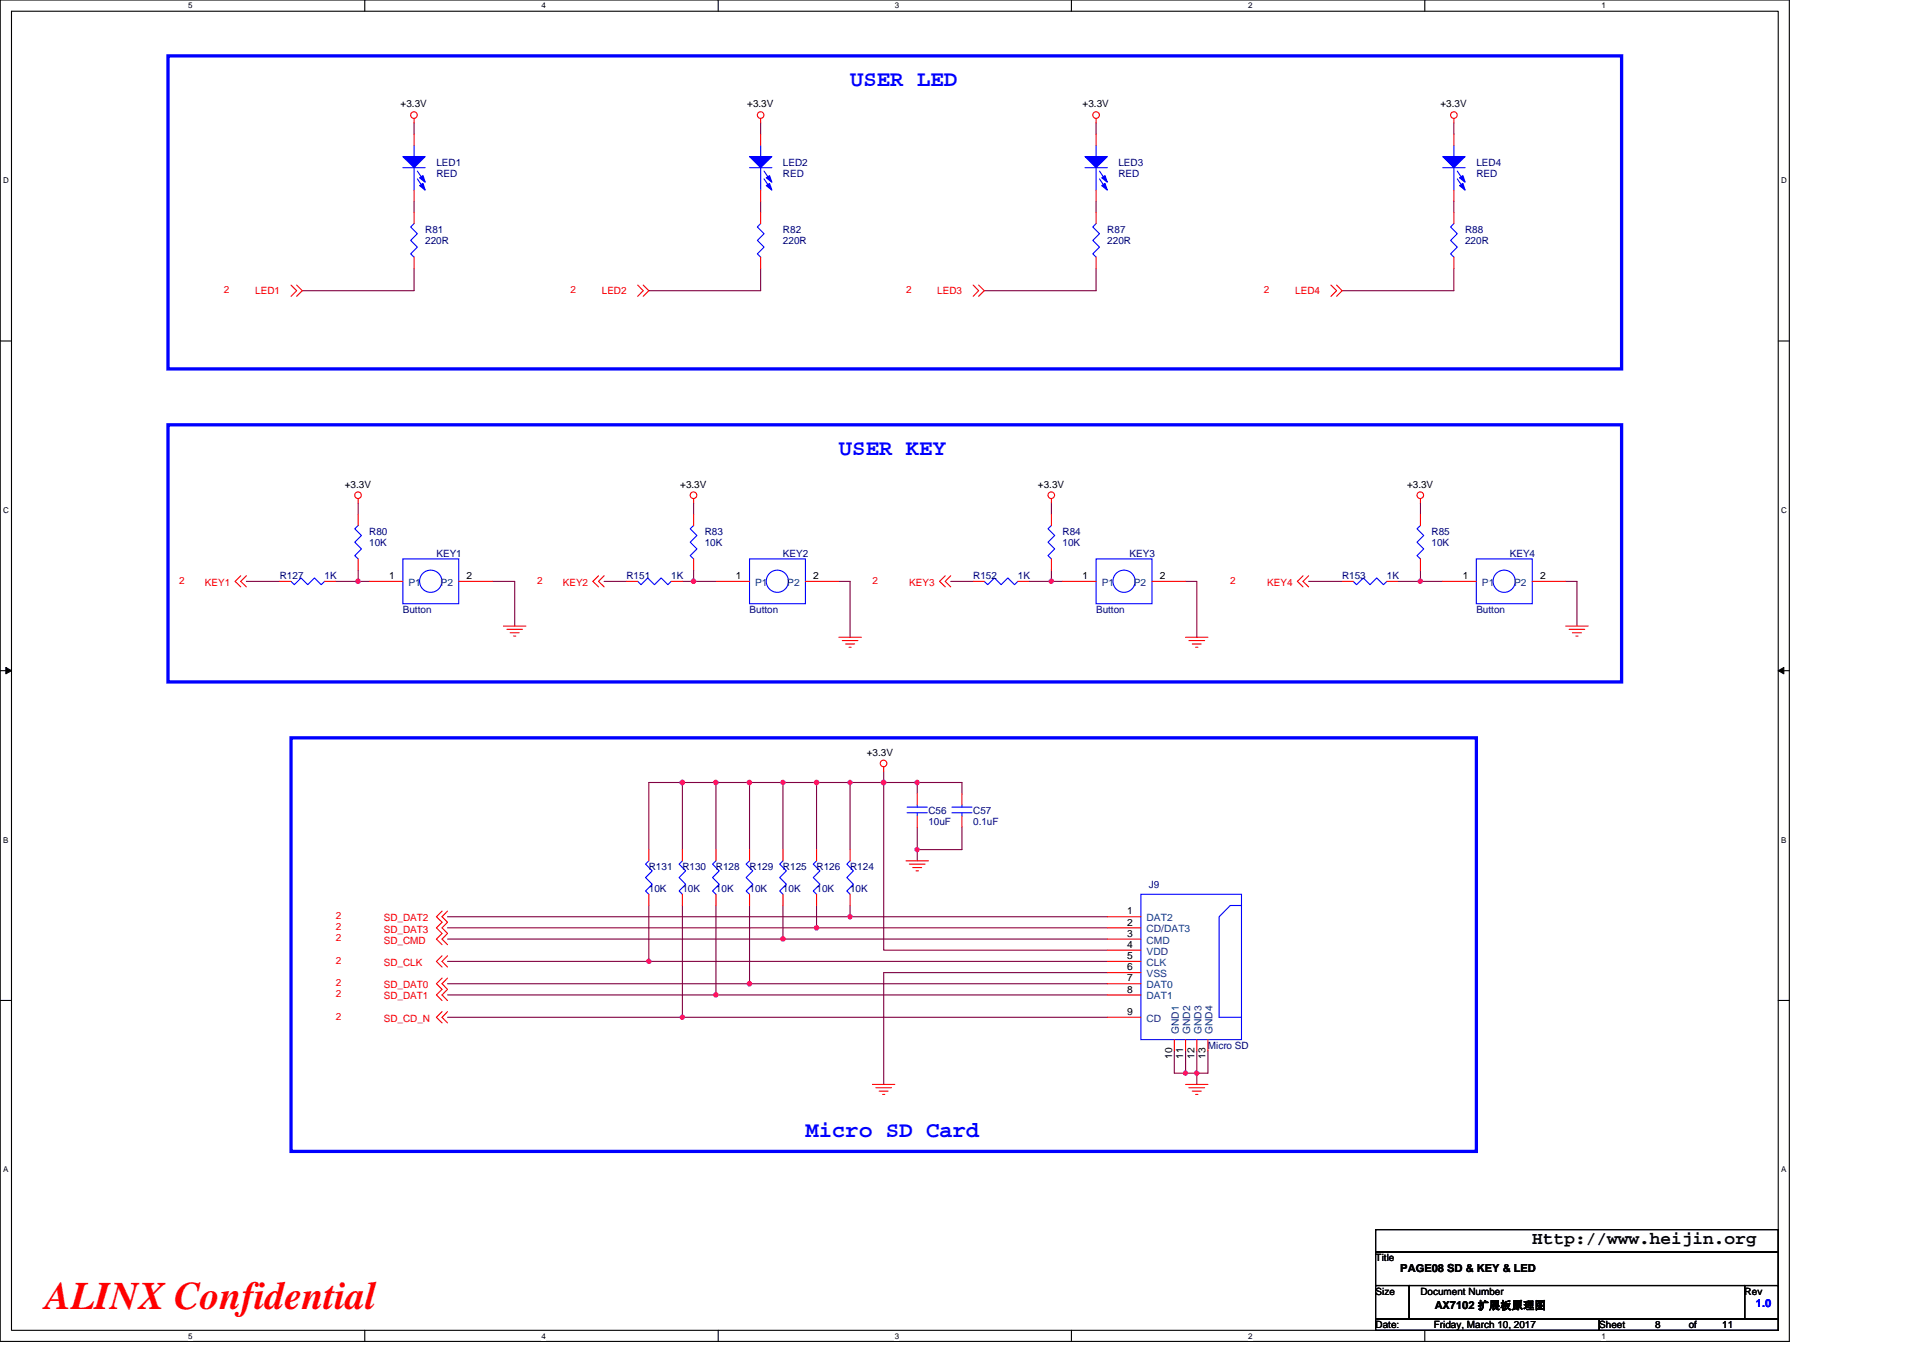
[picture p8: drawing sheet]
<svg xmlns="http://www.w3.org/2000/svg" width="297mm" height="210mm" viewBox="0 0 297 210" stroke-linecap="round" stroke-linejoin="round" font-family="sans-serif">
<path d="M0 0h276.4v207.3h-276.4zM1.8 1.7h272.9v203.8h-272.9z" fill="none" stroke="#000" stroke-width=".17"/>
<g fill="#fff">
<path d="M29.1 .2h.6v1.4h-.6z"/>
<path d="M29.1 205.7h.6v1.4h-.6z"/>
</g>
<path d="M56.3 0v1.7M56.3 205.5v1.8" fill="none" stroke="#000" stroke-width=".17"/>
<g fill="#fff">
<path d="M83.6 .2h.7v1.4h-.7z"/>
<path d="M83.6 205.7h.7v1.4h-.7z"/>
</g>
<path d="M110.9 0v1.7M110.9 205.5v1.8" fill="none" stroke="#000" stroke-width=".17"/>
<g fill="#fff">
<path d="M138.2 .2h.7v1.4h-.7z"/>
<path d="M138.2 205.7h.7v1.4h-.7z"/>
</g>
<path d="M165.5 0v1.7M165.5 205.5v1.8" fill="none" stroke="#000" stroke-width=".17"/>
<g fill="#fff">
<path d="M192.8 .2h.6v1.4h-.6z"/>
<path d="M192.8 205.7h.6v1.4h-.6z"/>
</g>
<path d="M220.1 0v1.7M220.1 205.5v1.8" fill="none" stroke="#000" stroke-width=".17"/>
<g fill="#fff">
<path d="M247.4 .2h.6v1.4h-.6z"/>
<path d="M247.4 205.7h.6v1.4h-.6z"/>
<path d="M.5 27.2h.8v1.4h-.8z"/>
<path d="M275.1 27.2h.9v1.4h-.9z"/>
<path d="M.5 78.1h.8v1.4h-.8z"/>
<path d="M275.1 78.1h.9v1.4h-.9z"/>
</g>
<path d="M0 52.7h1.8M274.7 52.7h1.7" fill="none" stroke="#000" stroke-width=".17"/>
<g fill="#fff">
<path d="M.5 129.1h.8v1.4h-.8z"/>
<path d="M275.1 129.1h.8v1.4h-.8z"/>
</g>
<path d="M0 103.6h1.8M274.7 103.6h1.7" fill="none" stroke="#000" stroke-width=".17"/>
<path d="M.9 103.1l.9 .5-.9 .5zM274.7 103.6l.8-.5v1z" fill="#000" stroke="#000" stroke-width=".15"/>
<g fill="#fff">
<path d="M.5 180h.8v1.4h-.8z"/>
<path d="M275.1 180h.8v1.4h-.8z"/>
</g>
<path d="M0 154.6h1.8M274.7 154.6h1.7M212.5 190h62.2v3.5h-62.2zM212.5 193.5h62.2v5.1h-62.2zM212.5 198.6h5.2v5.2h-5.2zM217.7 198.6h51.8v5.2h-51.8zM269.5 198.6h5.2v5.2h-5.2zM212.5 203.8h34.5v1.7h-34.5zM247 203.8h27.7v1.7h-27.7z" fill="none" stroke="#000" stroke-width=".17"/>
<path d="M25.9 8.6h224.6v48.4h-224.6zM25.9 65.6h224.6v39.8h-224.6zM45 114h183v63.9h-183z" fill="none" stroke="#00f" stroke-width=".51"/>
<g fill="none" stroke="#800040" stroke-width=".17">
<path d="M64 19v1.7M117.5 19v1.7M169.3 19v1.7M224.6 19v1.7M64 31.1v1.7M117.5 31.1v1.7M169.3 31.1v1.7M224.6 31.1v1.7M64 41.5v3.4h-17.3M117.5 41.5v3.4h-17.3M169.3 41.5v3.4h-17.3M224.6 41.5v3.4h-17.3"/>
<path d="M55.3 77.7v1.8M107.1 77.7v1.8M162.4 77.7v1.8M219.4 77.7v1.8M38.1 89.8h5.1M51.9 89.8h3.4M55.3 88.1v1.7M55.3 89.8h1.7M76 89.8h3.5v6.9M93.3 89.8h3.5M105.4 89.8h1.7M107.1 89.8h3.5"/>
<path d="M107.1 88.1v1.7M129.6 89.8h1.7v8.7M146.9 89.8h3.4M159 89.8h3.4M162.4 89.8h1.7M162.4 88.1v1.7M183.1 89.8h1.8v8.7M202.1 89.8h5.2M215.9 89.8h3.5M219.4 89.8h3.5M219.4 88.1v1.7M241.8 89.8h1.8v6.9"/>
<path d="M136.5 119.2v1.7h5.2M100.2 139.9v8.6M105.4 120.9h5.2v10.4M105.4 120.9h-5.2v10.4M105.4 139.9v17.3M105.4 120.9v10.4M110.6 139.9v13.8M110.6 120.9h5.2v10.4M115.8 139.9v12.1M115.8 120.9h5.1v10.4M120.9 139.9v5.2M120.9 120.9h5.2v10.4"/>
<path d="M126.1 120.9h5.2v10.4M126.1 139.9v3.5M131.3 139.9v1.7M131.3 120.9h5.2v25.9h34.5M141.7 120.9h6.9v1.7M141.7 120.9v1.7M141.7 131.3v1.7M141.7 127.8v3.5M148.6 127.8v3.5h-6.9M69.1 145.1h51.8M69.1 143.4h57M69.1 141.6h62.2"/>
<path d="M69.1 157.2h36.3M69.1 153.7h41.5M69.1 152h46.7M69.1 148.5h31.1M100.2 148.5h70.8M105.4 157.2h65.6M110.6 153.7h60.4M115.8 152h55.2M120.9 145.1h50.1M126.1 143.4h44.9M131.3 141.6h39.7M171 150.3h-34.5v17.3"/>
<path d="M181.4 162.4v3.4h1.7M183.1 165.8h1.8M183.1 162.4v3.4M184.9 162.4v3.4M184.9 165.8v1.8M186.6 162.4v3.4h-1.7"/>
</g>
<g fill="#f0f" stroke="#f0f" stroke-width=".17">
<circle cx="162.4" cy="89.8" r=".34"/>
<circle cx="107.1" cy="89.8" r=".34"/>
<circle cx="55.3" cy="89.8" r=".34"/>
<circle cx="219.4" cy="89.8" r=".34"/>
<circle cx="184.8" cy="165.8" r=".33"/>
<circle cx="183.1" cy="165.8" r=".33"/>
<circle cx="115.8" cy="152" r=".34"/>
<circle cx="105.4" cy="120.9" r=".34"/>
<circle cx="110.6" cy="153.7" r=".34"/>
<circle cx="105.4" cy="157.2" r=".33"/>
<circle cx="100.2" cy="148.5" r=".33"/>
<circle cx="141.7" cy="120.9" r=".34"/>
<circle cx="141.7" cy="131.3" r=".33"/>
<circle cx="136.5" cy="120.9" r=".34"/>
<circle cx="131.3" cy="120.9" r=".34"/>
<circle cx="110.6" cy="120.9" r=".34"/>
<circle cx="115.8" cy="120.9" r=".34"/>
<circle cx="120.9" cy="120.9" r=".34"/>
<circle cx="126.1" cy="120.9" r=".34"/>
<circle cx="131.3" cy="141.6" r=".34"/>
<circle cx="126.1" cy="143.4" r=".34"/>
<circle cx="120.9" cy="145.1" r=".34"/>
</g>
<g fill="none" stroke="#f00" stroke-width=".17">
<path d="M64 18.3v.7M117.5 18.3v.7M169.3 18.3v.7M224.6 18.3v.7M64 39.7v1.8M64 32.8v1.7M64 20.7v1.8M64 29.4v1.7M117.5 39.7v1.8M117.5 32.8v1.7M117.5 20.7v1.8M117.5 29.4v1.7"/>
<path d="M169.3 39.7v1.8M169.3 32.8v1.7M169.3 20.7v1.8M169.3 29.4v1.7M224.6 39.7v1.8M224.6 32.8v1.7M224.6 20.7v1.8M224.6 29.4v1.7M45 44l.8 .9-.8 .9M45.8 44l.9 .9-.9 .9M98.5 44l.9 .9-.9 .9M99.4 44l.8 .9-.8 .9"/>
<path d="M150.3 44l.9 .9-.9 .9M151.2 44l.8 .9-.8 .9M205.6 44l.9 .9-.9 .9M206.5 44l.8 .9-.8 .9M55.3 79.5v1.7M55.3 77v.7M107.1 77v.7M107.1 79.5v1.7M162.4 77v.7M162.4 79.5v1.7M219.4 77v.7M219.4 79.5v1.7"/>
<path d="M37.2 89l-.9 .8 .9 .9M38.1 89l-.9 .8 .9 .9M43.2 89.8h1.8M50.1 89.8h1.8M55.3 86.4v1.7M57 89.8h5.2M70.9 89.8h5.1M77.8 96.7h3.4M78.3 97.2h2.4M78.8 97.8h1.4M79.3 98.3h.4M92.5 89l-.9 .8 .9 .9"/>
<path d="M93.3 89l-.8 .8 .8 .9M96.8 89.8h1.7M103.7 89.8h1.7M107.1 86.4v1.7M110.6 89.8h5.2M124.4 89.8h5.2M129.6 98.5h3.5M130.1 99h2.4M130.6 99.5h1.4M146 89l-.9 .8 .9 .9M146.9 89l-.9 .8 .9 .9M150.3 89.8h1.7"/>
<path d="M157.2 89.8h1.8M162.4 86.4v1.7M164.1 89.8h5.2M177.9 89.8h5.2M183.1 98.5h3.5M183.6 99h2.5M184.2 99.5h1.3M201.3 89l-.9 .8 .9 .9M202.1 89l-.8 .8 .8 .9M207.3 89.8h1.7M214.2 89.8h1.7M219.4 86.4v1.7"/>
<path d="M222.9 89.8h5.1M236.7 89.8h5.1M241.8 96.7h3.5M242.4 97.2h2.4M242.9 97.8h1.4M243.4 98.3h.4M131.1 100h.4M136.5 118.5v.7M184.7 100h.3M100.2 138.2v1.7M100.2 131.3v1.7M105.4 138.2v1.7"/>
<path d="M105.4 131.3v1.7M110.6 138.2v1.7M110.6 131.3v1.7M115.8 138.2v1.7M115.8 131.3v1.7M120.9 138.2v1.7M120.9 131.3v1.7M126.1 138.2v1.7M126.1 131.3v1.7M131.3 138.2v1.7M131.3 131.3v1.7M140 133h3.4"/>
<path d="M140.5 133.5h2.4M141 134h1.4M141.5 134.6h.4M141.7 122.6v1.8M141.7 126.1v1.7M148.6 122.6v1.8M148.6 126.1v1.7M68.3 156.3l-.9 .9 .9 .9M68.3 151.1l-.9 .9 .9 .9-.9 .8 .9 .9M68.3 140.8l-.9 .8 .9 .9-.9 .9 .9 .8-.9 .9 .9 .9M68.3 147.7l-.9 .8 .9 .9M69.1 156.3l-.8 .9 .8 .9"/>
<path d="M69.1 151.1l-.8 .9 .8 .9-.8 .8 .8 .9M69.1 140.8l-.8 .8 .8 .9-.8 .9 .8 .8-.8 .9 .8 .9M69.1 147.7l-.8 .8 .8 .9M171 143.4h5.2M171 145.1h5.2M171 146.8h5.2M171 148.5h5.2M171 150.3h5.2M171 152h5.2M171 153.7h5.2M171 141.6h5.2M171 157.2h5.2"/>
<path d="M134.8 167.6h3.4M135.3 168.1h2.4M135.8 168.6h1.4M136.3 169.1h.4M181.4 160.6v1.8M183.1 167.6h3.5M183.1 160.6v1.8M183.6 168.1h2.5M184.2 168.6h1.3M184.7 169.1h.3M184.9 160.6v1.8M186.6 160.6v1.8"/>
<circle cx="63.9" cy="17.8" r=".51"/>
<circle cx="117.5" cy="17.8" r=".51"/>
<circle cx="169.3" cy="17.8" r=".51"/>
<circle cx="224.6" cy="17.8" r=".51"/>
<circle cx="55.3" cy="76.5" r=".51"/>
<circle cx="107.1" cy="76.5" r=".51"/>
<circle cx="162.4" cy="76.5" r=".51"/>
<circle cx="219.4" cy="76.5" r=".51"/>
<circle cx="136.5" cy="118" r=".51"/>
</g>
<g fill="none" stroke="#00f" stroke-width=".17">
<path d="M62.2 25.9h3.5M64 34.5l-.6 .6 1.1 1-1.1 1 1.1 1.1-1.1 1 .6 .5M64 22.5v1.7M64 25.9v3.5M64.5 26.4l1 1.6M64.5 27.6l1 1.6M115.8 25.9h3.4M117.5 34.5l-.5 .6 1 1-1 1 1 1.1-1 1 .5 .5M117.5 22.5v1.7M117.5 25.9v3.5M118 26.4l1.1 1.6M118 27.6l1.1 1.6"/>
<path d="M167.6 25.9h3.4M169.3 34.5l-.5 .6 1 1-1 1 1 1.1-1 1 .5 .5M169.3 22.5v1.7M169.3 25.9v3.5M169.8 26.4l1.1 1.6M169.8 27.6l1.1 1.6M222.9 25.9h3.4M224.6 22.5v1.7M224.6 25.9v3.5M224.6 34.5l-.5 .6 1 1-1 1 1 1.1-1 1 .5 .5M225.1 26.4l1 1.6M225.1 27.6l1 1.6"/>
<path d="M45 89.8l.5 .5 1-1 1 1 1.1-1 1 1 .5-.5M55.3 81.2l-.5 .5 1 1-1 1.1 1 1-1 1.1 .5 .5M62.2 86.4h8.7v6.9h-8.7zM98.5 89.8l.5 .5 1.1-1 1 1 1-1 1.1 1 .5-.5M107.1 81.2l-.5 .5 1.1 1-1.1 1.1 1.1 1-1.1 1.1 .5 .5M115.8 86.4h8.6v6.9h-8.6zM152 89.8l.6 .5 1-1 1 1 1.1-1 1 1 .5-.5M162.4 81.2l-.5 .5 1 1-1 1.1 1 1-1 1.1 .5 .5M169.3 86.4h8.6v6.9h-8.6zM209 89.8l.5 .5 1.1-1 1 1 1.1-1 1 1 .5-.5M219.4 81.2l-.5 .5 1 1-1 1.1 1 1-1 1.1 .5 .5M228 86.4h8.7v6.9h-8.7z"/>
<path d="M100.2 133l-.5 .5 1.1 1.1-1.1 1 1.1 1-1.1 1.1 .5 .5M105.4 133l-.5 .5 1 1.1-1 1 1 1-1 1.1 .5 .5M110.6 133l-.5 .5 1 1.1-1 1 1 1-1 1.1 .5 .5M115.8 133l-.6 .5 1.1 1.1-1.1 1 1.1 1-1.1 1.1 .6 .5M120.9 133l-.5 .5 1.1 1.1-1.1 1 1.1 1-1.1 1.1 .5 .5M126.1 133l-.5 .5 1.1 1.1-1.1 1 1.1 1-1.1 1.1 .5 .5M131.3 133l-.5 .5 1 1.1-1 1 1 1-1 1.1 .5 .5M140.1 125.6h3.1M140.1 124.7h3.1M141.7 124.4v.3M141.7 125.6v.5M147 125.6h3.1"/>
<path d="M147 124.7h3.1M148.6 124.4v.3M148.6 125.6v.5M176.2 138.2h15.6v22.4h-15.6zM191.8 139.9h-1.8l-1.7 1.7v15.6h3.5"/>
<circle cx="66.5" cy="89.8" r="1.72"/>
<circle cx="120.1" cy="89.8" r="1.71"/>
<circle cx="173.6" cy="89.8" r="1.71"/>
<circle cx="232.3" cy="89.8" r="1.71"/>
</g>
<g fill="#00f" stroke="#00f" stroke-width=".17">
<path d="M222.9 24.2h3.4l-1.7 1.7z" fill-rule="evenodd"/>
<path d="M225.4 27.5l.6-.4 .3 1.1z" fill-rule="evenodd"/>
<path d="M225.4 28.7l.6-.4 .3 1.1z" fill-rule="evenodd"/>
<path d="M62.2 24.2h3.5l-1.7 1.7z" fill-rule="evenodd"/>
<path d="M64.8 27.5l.5-.4 .4 1.1z" fill-rule="evenodd"/>
<path d="M64.8 28.7l.5-.4 .4 1.1z" fill-rule="evenodd"/>
<path d="M115.8 24.2h3.4l-1.7 1.7z" fill-rule="evenodd"/>
<path d="M118.4 27.5l.5-.4 .3 1.1z" fill-rule="evenodd"/>
<path d="M118.4 28.7l.5-.4 .3 1.1z" fill-rule="evenodd"/>
<path d="M167.6 24.2h3.4l-1.7 1.7z" fill-rule="evenodd"/>
<path d="M170.2 27.5l.5-.4 .3 1.1z" fill-rule="evenodd"/>
<path d="M170.2 28.7l.5-.4 .3 1.1z" fill-rule="evenodd"/>
</g>
<text font-size="6" fill="#f00" x="7" y="202.3">ALINX Confidential</text>
<g font-size="3.5" fill="#00f">
<text x="131.3" y="13.3">USER LED</text>
<text x="129.6" y="70.3">USER KEY</text>
<text x="124.4" y="175.6">Micro SD Card</text>
</g>
<text font-size="2.8" x="236.7" y="192.3">Http://www.heijin.org</text>
<g font-size="1.7">
<text x="216.3" y="196.6">PAGE08 SD &amp; KEY &amp; LED</text>
<text x="221.7" y="202.3">AX7102 扩展板原理图</text>
</g>
<text font-size="1.7" fill="#00f" x="271.2" y="202">1.0</text>
<g font-size="1.5">
<text x="61.9" y="16.6">+3.3V</text>
<text x="115.4" y="16.6">+3.3V</text>
<text x="167.2" y="16.6">+3.3V</text>
<text x="222.5" y="16.6">+3.3V</text>
<text x="53.3" y="75.3">+3.3V</text>
<text x="105.1" y="75.3">+3.3V</text>
<text x="160.3" y="75.3">+3.3V</text>
<text x="217.3" y="75.3">+3.3V</text>
<text x="60.1" y="89.5">1</text>
<text x="72.1" y="89.5">2</text>
<text x="113.7" y="89.5">1</text>
<text x="125.6" y="89.5">2</text>
<text x="167.2" y="89.5">1</text>
<text x="179.2" y="89.5">2</text>
<text x="226" y="89.5">1</text>
<text x="237.9" y="89.5">2</text>
<text x="133.9" y="116.8">+3.3V</text>
<text x="174.1" y="143">2</text>
<text x="174.1" y="141.3">1</text>
<text x="174.1" y="144.7">3</text>
<text x="174.1" y="146.5">4</text>
<text x="174.1" y="148.2">5</text>
<text x="174.1" y="149.9">6</text>
<text x="174.1" y="151.6">7</text>
<text x="174.1" y="153.4">8</text>
<text x="174.1" y="156.8">9</text>
<text x="181" y="163.6" transform="rotate(-90 181 163.6)">10</text>
<text x="182.8" y="163.6" transform="rotate(-90 182.8 163.6)">11</text>
<text x="184.5" y="163.6" transform="rotate(-90 184.5 163.6)">12</text>
<text x="186.2" y="163.6" transform="rotate(-90 186.2 163.6)">13</text>
<text x="212.5" y="194.9">Title</text>
<text x="212.5" y="200">Size</text>
<text x="219.4" y="200">Document Number</text>
<text x="269.5" y="200">Rev</text>
<text x="212.5" y="205.2">Date:</text>
<text x="221.5" y="205.2">Friday, March 10, 2017</text>
<text x="247" y="205.2">Sheet</text>
<text x="255.7" y="205.2">8</text>
<text x="260.9" y="205.2">of</text>
<text x="266" y="205.2">11</text>
</g>
<g font-size="1.5" fill="#000080">
<text x="67.4" y="25.6">LED1</text>
<text x="67.4" y="27.3">RED</text>
<text x="120.9" y="25.6">LED2</text>
<text x="120.9" y="27.3">RED</text>
<text x="172.8" y="25.6">LED3</text>
<text x="172.8" y="27.3">RED</text>
<text x="228" y="25.6">LED4</text>
<text x="228" y="27.3">RED</text>
<text x="65.7" y="35.9">R81</text>
<text x="120.9" y="35.9">R82</text>
<text x="171" y="35.9">R87</text>
<text x="226.3" y="35.9">R88</text>
<text x="65.7" y="37.7">220R</text>
<text x="120.9" y="37.7">220R</text>
<text x="171" y="37.7">220R</text>
<text x="226.3" y="37.7">220R</text>
<text x="57" y="82.6">R80</text>
<text x="108.9" y="82.6">R83</text>
<text x="164.1" y="82.6">R84</text>
<text x="221.1" y="82.6">R85</text>
<text x="43.2" y="89.5">R127</text>
<text x="50.1" y="89.5">1K</text>
<text x="57" y="84.3">10K</text>
<text x="67.4" y="86">KEY1</text>
<text x="96.8" y="89.5">R151</text>
<text x="103.7" y="89.5">1K</text>
<text x="108.9" y="84.3">10K</text>
<text x="120.9" y="86">KEY2</text>
<text x="150.3" y="89.5">R152</text>
<text x="157.2" y="89.5">1K</text>
<text x="164.1" y="84.3">10K</text>
<text x="174.5" y="86">KEY3</text>
<text x="207.3" y="89.5">R153</text>
<text x="214.2" y="89.5">1K</text>
<text x="221.1" y="84.3">10K</text>
<text x="233.2" y="86">KEY4</text>
<text x="62.2" y="94.7">Button</text>
<text x="115.8" y="94.7">Button</text>
<text x="169.3" y="94.7">Button</text>
<text x="228" y="94.7">Button</text>
<text x="143.4" y="125.8">C56</text>
<text x="150.3" y="125.8">C57</text>
<text x="143.4" y="127.5">10uF</text>
<text x="150.3" y="127.5">0.1uF</text>
<text x="100.2" y="134.4">R131</text>
<text x="100.2" y="137.9">10K</text>
<text x="105.4" y="134.4">R130</text>
<text x="105.4" y="137.9">10K</text>
<text x="110.6" y="134.4">R128</text>
<text x="110.6" y="137.9">10K</text>
<text x="115.8" y="134.4">R129</text>
<text x="115.8" y="137.9">10K</text>
<text x="120.9" y="134.4">R125</text>
<text x="120.9" y="137.9">10K</text>
<text x="126.1" y="134.4">R126</text>
<text x="126.1" y="137.9">10K</text>
<text x="131.3" y="134.4">R124</text>
<text x="131.3" y="137.9">10K</text>
<text x="177.4" y="137.2">J9</text>
<text x="186.6" y="162">Micro SD</text>
</g>
<g font-size="1.5" fill="#f00">
<text x="34.6" y="45.3">2</text>
<text x="39.4" y="45.4">LED1</text>
<text x="88.1" y="45.3">2</text>
<text x="93" y="45.4">LED2</text>
<text x="140" y="45.3">2</text>
<text x="144.8" y="45.4">LED3</text>
<text x="195.2" y="45.3">2</text>
<text x="200.1" y="45.4">LED4</text>
<text x="27.7" y="90.2">2</text>
<text x="31.7" y="90.5">KEY1</text>
<text x="82.9" y="90.2">2</text>
<text x="86.9" y="90.5">KEY2</text>
<text x="134.8" y="90.2">2</text>
<text x="140.5" y="90.5">KEY3</text>
<text x="190" y="90.2">2</text>
<text x="195.7" y="90.5">KEY4</text>
<text x="51.9" y="142">2</text>
<text x="51.9" y="143.7">2</text>
<text x="59.3" y="142.3">SD_DAT2</text>
<text x="51.9" y="145.5">2</text>
<text x="51.9" y="148.9">2</text>
<text x="59.3" y="144.1">SD_DAT3</text>
<text x="59.3" y="145.8">SD_CMD</text>
<text x="59.3" y="149.2">SD_CLK</text>
<text x="51.9" y="152.4">2</text>
<text x="51.9" y="154.1">2</text>
<text x="59.3" y="152.7">SD_DAT0</text>
<text x="59.3" y="154.4">SD_DAT1</text>
<text x="51.9" y="157.5">2</text>
<text x="59.3" y="157.9">SD_CD_N</text>
</g>
<g font-size="1.5" fill="#004080">
<text x="63.1" y="90.5">P1</text>
<text x="68" y="90.5">P2</text>
<text x="116.6" y="90.5">P1</text>
<text x="121.6" y="90.5">P2</text>
<text x="170.2" y="90.5">P1</text>
<text x="175.1" y="90.5">P2</text>
<text x="228.9" y="90.5">P1</text>
<text x="233.9" y="90.5">P2</text>
<text x="177.1" y="142.3">DAT2</text>
<text x="177.1" y="144.1">CD/DAT3</text>
<text x="177.1" y="145.8">CMD</text>
<text x="177.1" y="147.5">VDD</text>
<text x="177.1" y="149.2">CLK</text>
<text x="177.1" y="151">VSS</text>
<text x="177.1" y="152.7">DAT0</text>
<text x="177.1" y="154.4">DAT1</text>
<text x="177.1" y="157.9">CD</text>
<text x="182.1" y="159.8" transform="rotate(-90 182.1 159.8)">GND1</text>
<text x="183.9" y="159.8" transform="rotate(-90 183.9 159.8)">GND2</text>
<text x="185.6" y="159.8" transform="rotate(-90 185.6 159.8)">GND3</text>
<text x="187.3" y="159.8" transform="rotate(-90 187.3 159.8)">GND4</text>
</g>
<g font-size="1.2">
<text x="29.1" y="1.3">5</text>
<text x="83.6" y="1.3">4</text>
<text x="138.2" y="1.3">3</text>
<text x="192.8" y="1.3">2</text>
<text x="247.4" y="1.3">1</text>
<text x=".5" y="28.3">D</text>
<text x="275.1" y="28.3">D</text>
<text x=".5" y="79.2">C</text>
<text x="275.1" y="79.2">C</text>
<text x=".5" y="130.2">B</text>
<text x="275.1" y="130.2">B</text>
<text x=".5" y="181.1">A</text>
<text x="275.1" y="181.1">A</text>
<text x="29.1" y="206.8">5</text>
<text x="83.6" y="206.8">4</text>
<text x="138.2" y="206.8">3</text>
<text x="192.8" y="206.8">2</text>
<text x="247.4" y="206.8">1</text>
</g>
</svg>
